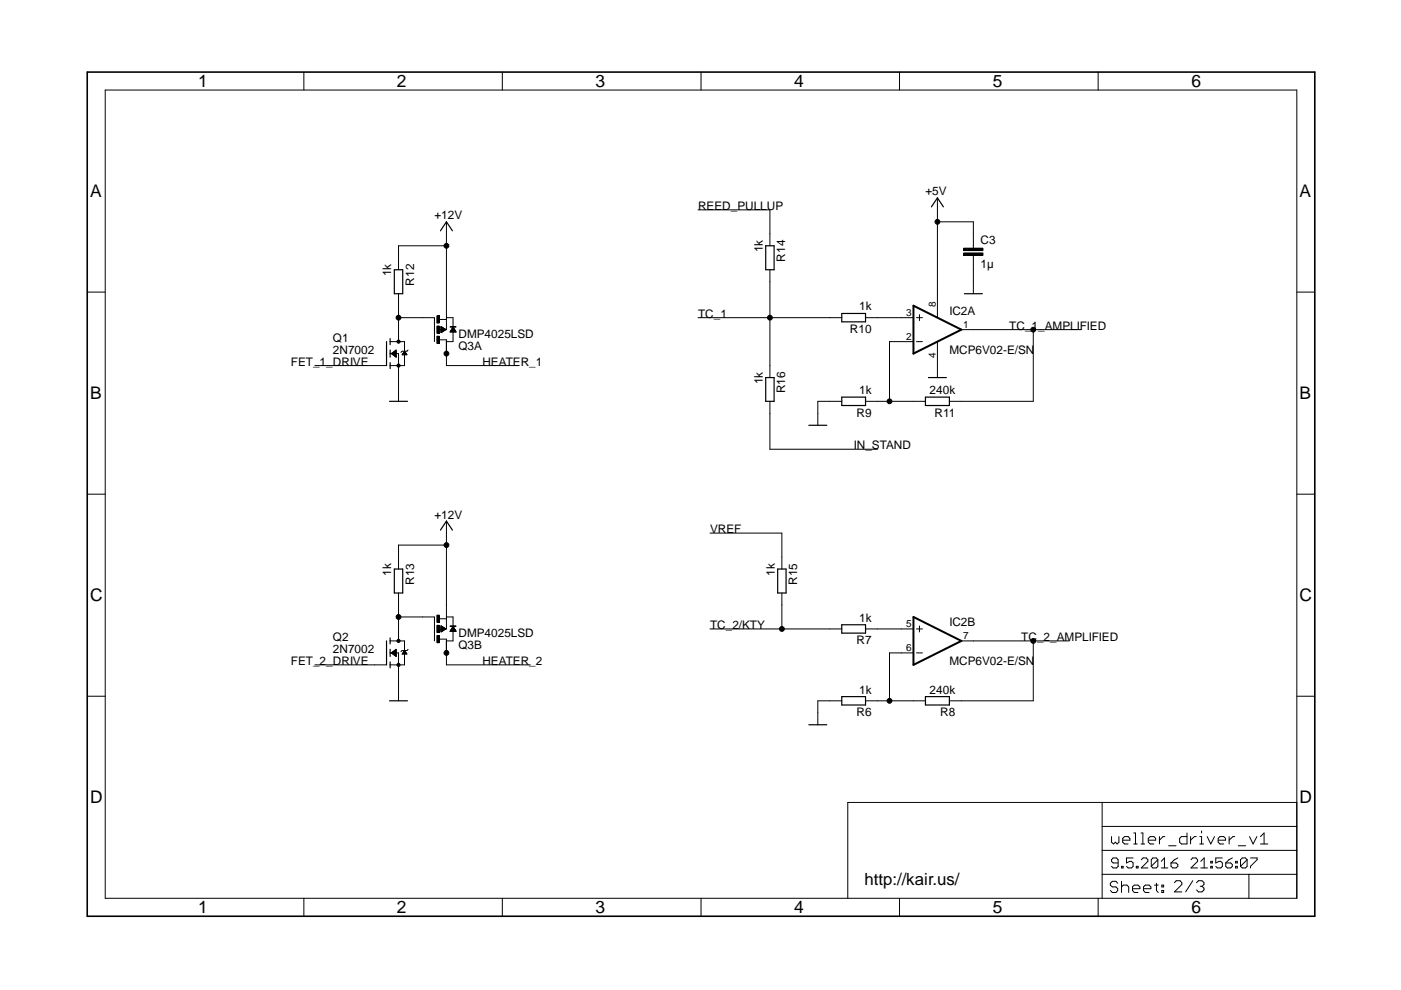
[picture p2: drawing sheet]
<svg xmlns="http://www.w3.org/2000/svg" width="297mm" height="210mm" viewBox="0 0 297 210" stroke-linecap="round" stroke-linejoin="round" font-family="sans-serif">
<g fill="none" stroke="#000" stroke-width=".21">
<path d="M22.3 19.1h252.7v171.4h-252.7zM64.4 15.3v3.8M106.5 15.3v3.8M148.6 15.3v3.8M190.7 15.3v3.8M232.8 15.3v3.8M94.7 47v22.9h-1.7M94.7 52.1h-10.2v5.1M148 44.5h15.2v7.6M163.2 57.2v22.9M198.8 42v25.4M198.8 47h7.6v5.6"/>
<path d="M204.3 53.6h4.1v.5h-4.1zM204.3 52.6h4.1v.5h-4.1zM206.4 54.1v8.2M18.5 61.9h3.8M66.8 77.5h15.2M82.7 72.4h3.1v5.1h-3.1M82.7 75h1.8v10.1M83 75l1-.8v1.5zM83.1 74.9h.9M83.1 75.1h.9M83.2 74.8h.8M83.3 75.2h.7"/>
<path d="M83.3 74.7h.7M83.4 75.3h.6M83.4 74.6h.6M83.5 74.5h.5M83.5 75.4h.5M83.6 75.4h.4M83.6 74.5h.4M83.7 75.5h.3M83.8 74.4h.2M83.9 75.6h.1M83.9 74.3h.1M84 75.7h.1"/>
<path d="M84.5 67.4h7.6v5M84.5 62.3v10.1M85.3 75.2h1M85.3 75.1h.9M85.4 75h.7M85.5 74.9h.6M85.6 74.8h.4M85.6 74.7h.4M85.7 74.6h.2M85.7 74.5h.1M85.8 74.5l.5 .7h-1zM86.5 74.2l-.2 .3h-1l-.3 .2"/>
<path d="M92.6 71.3h.5v1.5h-.5zM92.6 69.1h.5v1.6h-.5zM92.6 67h.5v1.5h-.5zM93.1 72.1h1.6v5.4h15.2M93.1 67.7h1.6M93.5 69.3l1 .6-1 .6zM93.5 70.5h.1M93.5 70.4h.1M93.5 70.4h.2M93.5 70.4h.3M93.5 70.3h.4M93.5 70.2h.4"/>
<path d="M93.5 70.2h.5M93.5 70h.8M93.5 70h.9M93.5 69.8h1M93.5 69.8h.9M93.5 69.7h.8M93.5 69.6h.6M93.5 69.5h.5M93.5 69.4h.3M93.5 69.4h.2M93.5 69.3h.2M93.5 69.3h.1"/>
<path d="M94.2 70.1h-.7M94.7 67.4h1.4v2M95.4 69.3h1.3zM95.5 70.4h1.2M95.5 70.3h1.1M95.5 70.2h1.1M95.6 70.1h1M95.6 70h.9M95.7 70h.7M95.7 69.9h.7M95.8 69.8h.5M95.8 69.7h.5"/>
<path d="M95.9 69.6h.3M96 69.5h.2M96 69.4h.1M96.1 70.3v2.1h-1.4M96.1 69.4l.6 1h-1.3zM96.1 69.4h.1M148 67.4h30.5M183.5 67.4h10.2M193.7 72.4h-5.1v12.7M194.3 72.4h1.3M194.3 67.4h1.3M194.9 66.7v1.3"/>
<path d="M198.8 72.4v7.7M203.8 69.9h25.4M219.1 69.9v15.2h-17.8M275 61.9h3.8M163.2 85.1v10.1h22.9M178.5 85.1h-5.1v5.1M183.5 85.1h12.7M18.5 104.8h3.8M94.7 110.5v22.8h-1.7M94.7 115.6h-10.2v5M150.5 113h15.3v7.6M275 104.8h3.8"/>
<path d="M82.7 138.4h1.8v10.2M82.7 135.9h3.1v5.1h-3.1M83 138.4l1-.7v1.5zM83 138.4h1M83.1 138.5h.9M83.1 138.3h.9M83.2 138.6h.8M83.2 138.2h.8M83.3 138.7h.7M83.4 138.1h.6M83.4 138.8h.6M83.5 138h.5"/>
<path d="M83.6 138.9h.4M83.6 138h.4M83.7 138.9h.3M83.7 137.9h.3M83.8 139h.2M83.8 137.8h.2M83.9 139.1h.1M83.9 137.7h.1M84.5 125.7v10.2M84.5 130.8h7.6v5.1M85.3 138.6h.9M85.4 138.5h.8"/>
<path d="M85.5 138.4h.6M85.5 138.3h.6M85.6 138.2h.4M85.6 138.1h.3M85.7 138h.2M85.8 137.9l.5 .8h-1zM85.8 138h.1M86.5 137.7l-.2 .2h-1l-.3 .3M92.6 134.7h.5v1.6h-.5zM92.6 132.6h.5v1.5h-.5zM92.6 130.4h.5v1.6h-.5zM93.1 135.5h1.6v5.5h17.7"/>
<path d="M93.1 131.2h1.6M93.5 132.7l1 .6-1 .7zM93.5 133.9h.1M93.5 133.9h.2M93.5 133.8h.3M93.5 133.7h.4M93.5 133.7h.5M93.5 133.6h.6M93.5 133.5h.7M93.5 133.5h.8M93.5 133.3h1M93.5 133.3h.9"/>
<path d="M93.5 133.2h.9M93.5 133.1h.7M93.5 133.1h.6M93.5 133h.5M93.5 132.9h.3M93.5 132.8h.2M93.5 132.7h.1M94.5 133.4h-1M94.7 130.8h1.4v2M95.4 132.7l1.3 .1zM95.5 133.8h1.1M95.5 133.7h1.1"/>
<path d="M95.6 133.6h1M95.6 133.6h.9M95.6 133.5h.9M95.7 133.5h.8M95.7 133.4h.7M95.8 133.3h.6M95.8 133.3h.5M95.8 133.2h.5M95.9 133.1h.4M95.9 133.1h.3M96 133h.2M96 132.9h.1"/>
<path d="M96.1 133.7v2.2h-1.4M96.1 132.8l.6 1.1h-1.3zM96.1 132.9h.1M150.5 133.3h28M165.8 125.7v7.6M183.5 133.3h10.2M193.7 138.4h-5.1v10.2M194.3 138.4h1.3M194.3 133.3h1.3M194.9 132.7v1.3M203.8 135.9h22.9M219.1 135.9v12.7h-17.8"/>
<path d="M18.5 147.6h3.8M66.8 141h15.2M178.5 148.6h-5.1v5.1M183.5 148.6h12.7M275 147.6h3.8M233.7 170.1v20.4M233.7 175.2h41.3M235.7 177.4v1.2l.4 .3 .4-.3 .4 .3 .3-.3v-1.2M238 178.1h1.6v-.3l-.4-.4h-.8l-.4 .4v.8l.4 .3h.8M240.4 178.9h.7M240.4 176.6h.3v2.3M241.9 178.9h.8"/>
<path d="M241.9 176.6h.4v2.3M243.5 178.1h1.5v-.3l-.4-.4h-.7l-.4 .4v.8l.4 .3h.7M245.8 177.4v1.5M247 177.4h-.4l-.8 .7M247.8 179.3h1.5M251.7 176.6v2.3h-1.2l-.4-.3v-.8l.4-.4h1.2M252.4 177.4v1.5M253.6 177.4h-.4l-.8 .7M254.4 178.9h.8M254.4 177.4h.4v1.5M254.8 176.2v.4M255.9 177.4l.8 1.5 .8-1.5"/>
<path d="M258.3 178.1h1.5v-.3l-.3-.4h-.8l-.4 .4v.8l.4 .3h.8M260.6 177.4v1.5M261.8 177.4h-.4l-.8 .7M262.5 179.3h1.6M264.9 177.4l.8 1.5 .8-1.5M267.2 178.9h1.6M267.2 177.4l.8-.8v2.3M275 170.1h-95.3v20.4M64.4 190.5v3.8M106.5 190.5v3.8M148.6 190.5v3.8M190.7 190.5v3.8"/>
<path d="M232.8 190.5v3.8M233.7 185.4h41.3M233.7 180.3h41.3M237 187.3l-.4-.4h-.8l-.4 .4v.4l.4 .3h.8l.4 .4v.4l-.4 .4h-.8l-.4-.4M237.1 183h-1.1l-.3-.4v-.3l.3-.4h.7l.4 .4v1.4l-.4 .3h-.7l-.3-.3M237.8 183.7h.3v.3h-.3zM237.8 186.9v2.3M237.8 188l.4-.3h.7l.4 .3v1.2M240.1 188.4h1.6v-.4l-.4-.3h-.8l-.4 .3v.8l.4 .4h.8M240.2 181.9h-1.4v1.1l.7-.4h.4l.3 .4v.7l-.3 .3h-.7l-.4-.3M240.9 183.7h.4v.3h-.4zM242 182.3l.4-.4h.6l.4 .4v.3l-1.4 1.4h1.4"/>
<path d="M242.4 188.4h1.6v-.4l-.4-.3h-.8l-.4 .3v.8l.4 .4h.8M244.8 187.7h.8M245.2 187.3v1.5l.4 .4M245.5 182.3v1.4l-.4 .3h-.7l-.3-.3M245.5 182.3l-.4-.4h-.7l-.3 .4v1.4M245.5 182.3l-1.4 1.4M246.2 184h1.4M246.2 182.6l.7-.7v2.1M246.3 187.7h.4v.3h-.4zM246.3 188.8h.4v.4h-.4zM248.3 183h1l.4 .3v.4l-.4 .3h-.6l-.4-.3zM249 187.2l.4-.5h.8l.4 .5v.3l-1.6 1.6h1.6"/>
<path d="M249.7 181.9l-.7 .4-.7 .7M252.5 182.3l.4-.4h.7l.3 .4v.3l-1.4 1.4h1.4M252.9 186.7l-1.5 2.4M253.7 187.2l.4-.5h.7l.5 .5v.3l-.5 .4M254.5 187.9h.3M254.6 184h1.4M254.6 182.6l.7-.7v2.1M254.8 187.9l.5 .4v.4l-.5 .4h-.7l-.4-.4M256.7 183.7h.3v.3h-.3zM256.7 182.6h.3v.4h-.3zM259.2 181.9h-1.4v1.1l1-.4 .4 .4v.7l-.4 .3h-.7l-.3-.3M259.9 183h1l.4 .3v.4l-.4 .3h-.7l-.3-.3z"/>
<path d="M261.3 181.9l-.7 .4-.7 .7M262 183.7h.3v.3h-.3zM262 182.6h.3v.4h-.3zM264.4 182.3v1.4l-.3 .3h-.7l-.4-.3M264.4 182.3l-.3-.4h-.7l-.4 .4v1.4M264.4 182.3l-1.4 1.4M264.8 185.4v5.1M265.1 181.9h1.4v.4l-1.4 1.4v.3"/>
<circle cx="94.6" cy="52.1" r=".51"/>
<circle cx="198.7" cy="47" r=".51"/>
<circle cx="84.5" cy="67.4" r=".51"/>
<circle cx="84.5" cy="77.5" r=".33"/>
<circle cx="84.5" cy="72.4" r=".33"/>
<circle cx="94.6" cy="75" r=".51"/>
<circle cx="163.2" cy="67.4" r=".51"/>
<circle cx="219.1" cy="69.9" r=".51"/>
<circle cx="188.6" cy="85.1" r=".51"/>
<circle cx="94.6" cy="115.6" r=".51"/>
<circle cx="84.5" cy="130.8" r=".51"/>
<circle cx="84.5" cy="135.9" r=".33"/>
<circle cx="94.6" cy="138.4" r=".51"/>
<circle cx="165.8" cy="133.3" r=".51"/>
<circle cx="219.1" cy="135.9" r=".51"/>
<circle cx="84.5" cy="141" r=".33"/>
<circle cx="188.6" cy="148.6" r=".51"/>
</g>
<path d="M18.5 15.3h260.3v179h-260.3z" fill="none" stroke="#000" stroke-width=".34"/>
<path d="M193.7 64.8l10.1 5.1-10.1 5.1zM193.7 130.8l10.1 5.1-10.1 5.1z" fill="none" stroke="#000" stroke-width=".42"/>
<g fill="none" stroke="#000" stroke-width=".25">
<path d="M83.6 57.2h1.8v5.1h-1.8zM93.4 48.9l1.3-1.9 1.2 1.9M162.3 52.1h1.8v5.1h-1.8zM197.5 43.9l1.3-1.9 1.2 1.9M82 72.4v5.1M82.7 71.8v1.3M82.7 74.2v1.5M82.7 76.9v1.2M178.5 66.5h5v1.7h-5zM204.5 62.3h3.8M82.6 85.1h3.8M162.3 80.1h1.8v5h-1.8z"/>
<path d="M171.5 90.2h3.8M178.5 84.2h5v1.8h-5zM196.2 84.2h5.1v1.8h-5.1zM196.8 80.1h3.9M93.4 112.4l1.3-1.9 1.2 1.9M82 135.9v5.1M82.7 135.3v1.2M82.7 137.7v1.5M83.6 120.6h1.8v5.1h-1.8zM164.9 120.6h1.8v5.1h-1.8zM178.5 132.5h5v1.7h-5zM82.6 148.6h3.8"/>
<path d="M82.7 140.3v1.3M171.5 153.7h3.8M178.5 147.7h5v1.8h-5zM196.2 147.7h5.1v1.8h-5.1z"/>
</g>
<g fill="#000">
<path d="M204.3 53.6h4.1v.5h-4.1z" fill-rule="evenodd"/>
<path d="M204.3 52.6h4.1v.5h-4.1z" fill-rule="evenodd"/>
<path d="M92.6 71.3h.5v1.5h-.5z" fill-rule="evenodd"/>
<path d="M92.6 69.1h.5v1.6h-.5z" fill-rule="evenodd"/>
<path d="M92.6 67h.5v1.5h-.5z" fill-rule="evenodd"/>
<path d="M95.4 69.3h1.3z" fill-rule="evenodd"/>
<path d="M92.6 134.7h.5v1.6h-.5z" fill-rule="evenodd"/>
<path d="M92.6 132.6h.5v1.5h-.5z" fill-rule="evenodd"/>
<path d="M92.6 130.4h.5v1.6h-.5z" fill-rule="evenodd"/>
<path d="M95.4 132.7l1.3 .1z" fill-rule="evenodd"/>
<circle cx="94.6" cy="52.1" r=".51"/>
<circle cx="198.7" cy="47" r=".51"/>
<circle cx="84.5" cy="67.4" r=".51"/>
<circle cx="84.5" cy="77.5" r=".33"/>
<circle cx="84.5" cy="72.4" r=".33"/>
<circle cx="94.6" cy="75" r=".51"/>
<circle cx="163.2" cy="67.4" r=".51"/>
<circle cx="219.1" cy="69.9" r=".51"/>
<circle cx="188.6" cy="85.1" r=".51"/>
<circle cx="94.6" cy="115.6" r=".51"/>
<circle cx="84.5" cy="130.8" r=".51"/>
<circle cx="84.5" cy="135.9" r=".33"/>
<circle cx="94.6" cy="138.4" r=".51"/>
<circle cx="165.8" cy="133.3" r=".51"/>
<circle cx="219.1" cy="135.9" r=".51"/>
<circle cx="84.5" cy="141" r=".33"/>
<circle cx="188.6" cy="148.6" r=".51"/>
</g>
<g font-size="3.7">
<text x="42" y="18.5">1</text>
<text x="84.2" y="18.5">2</text>
<text x="126.3" y="18.5">3</text>
<text x="168.4" y="18.5">4</text>
<text x="210.5" y="18.5">5</text>
<text x="252.6" y="18.5">6</text>
<text x="19.1" y="41.8">A</text>
<text x="275.5" y="41.8">A</text>
<text x="19.1" y="84.7">B</text>
<text x="275.5" y="84.7">B</text>
<text x="19.1" y="127.5">C</text>
<text x="275.5" y="127.5">C</text>
<text x="19.1" y="170.3">D</text>
<text x="275.5" y="170.3">D</text>
<text x="42" y="193.7">1</text>
<text x="84.2" y="193.7">2</text>
<text x="126.3" y="193.7">3</text>
<text x="168.4" y="193.7">4</text>
<text x="210.5" y="193.7">5</text>
<text x="252.6" y="193.7">6</text>
</g>
<text font-size="3.6" x="183.3" y="187.7">http://kair.us/</text>
<g font-size="2.5">
<text x="196.2" y="41.4">+5V</text>
<text x="92.1" y="46.5">+12V</text>
<text x="148" y="44.5">REED_PULLUP</text>
<text x="161.7" y="53.5" transform="rotate(-90 161.7 53.5)">1k</text>
<text x="207.9" y="51.7">C3</text>
<text x="83" y="58.6" transform="rotate(-90 83 58.6)">1k</text>
<text x="166.5" y="55.5" transform="rotate(-90 166.5 55.5)">R14</text>
<text x="207.9" y="56.8">1µ</text>
<text x="87.8" y="60.5" transform="rotate(-90 87.8 60.5)">R12</text>
<text x="182.2" y="65.8">1k</text>
<text x="97.2" y="71.7">DMP4025LSD</text>
<text x="148" y="67.4">TC_1</text>
<text x="180.2" y="70.6">R10</text>
<text x="201.3" y="66.7">IC2A</text>
<text x="214" y="69.9">TC_1_AMPLIFIED</text>
<text x="61.7" y="77.5">FET_1_DRIVE</text>
<text x="70.6" y="75">2N7002</text>
<text x="70.6" y="72.4">Q1</text>
<text x="97.2" y="74.2">Q3A</text>
<text x="102.3" y="77.5">HEATER_1</text>
<text x="201.3" y="75">MCP6V02-E/SN</text>
<text x="161.7" y="81.4" transform="rotate(-90 161.7 81.4)">1k</text>
<text x="166.5" y="83.4" transform="rotate(-90 166.5 83.4)">R16</text>
<text x="182.2" y="83.6">1k</text>
<text x="197.1" y="83.6">240k</text>
<text x="181.6" y="88.4">R9</text>
<text x="198.1" y="88.4">R11</text>
<text x="181" y="95.2">IN_STAND</text>
<text x="92.1" y="110">+12V</text>
<text x="150.5" y="113">VREF</text>
<text x="83" y="122" transform="rotate(-90 83 122)">1k</text>
<text x="87.8" y="124" transform="rotate(-90 87.8 124)">R13</text>
<text x="164.3" y="122" transform="rotate(-90 164.3 122)">1k</text>
<text x="169" y="124" transform="rotate(-90 169 124)">R15</text>
<text x="182.2" y="131.8">1k</text>
<text x="70.6" y="135.9">Q2</text>
<text x="97.2" y="135.1">DMP4025LSD</text>
<text x="97.2" y="137.7">Q3B</text>
<text x="150.5" y="133.3">TC_2/KTY</text>
<text x="181.6" y="136.6">R7</text>
<text x="201.3" y="132.7">IC2B</text>
<text x="216.5" y="135.9">TC_2_AMPLIFIED</text>
<text x="61.7" y="141">FET_2_DRIVE</text>
<text x="70.6" y="138.4">2N7002</text>
<text x="102.3" y="141">HEATER_2</text>
<text x="201.3" y="141">MCP6V02-E/SN</text>
<text x="182.2" y="147.1">1k</text>
<text x="197.1" y="147.1">240k</text>
<text x="181.6" y="151.8">R6</text>
<text x="199.3" y="151.8">R8</text>
</g>
<g font-size="2.1">
<text x="198.4" y="65" transform="rotate(-90 198.4 65)">8</text>
<text x="192.1" y="67">3</text>
<text x="204.2" y="69.5">1</text>
<text x="192.1" y="72.1">2</text>
<text x="198.4" y="75.9" transform="rotate(-90 198.4 75.9)">4</text>
<text x="192.1" y="133">5</text>
<text x="204.2" y="135.5">7</text>
<text x="192.1" y="138">6</text>
</g>
</svg>
